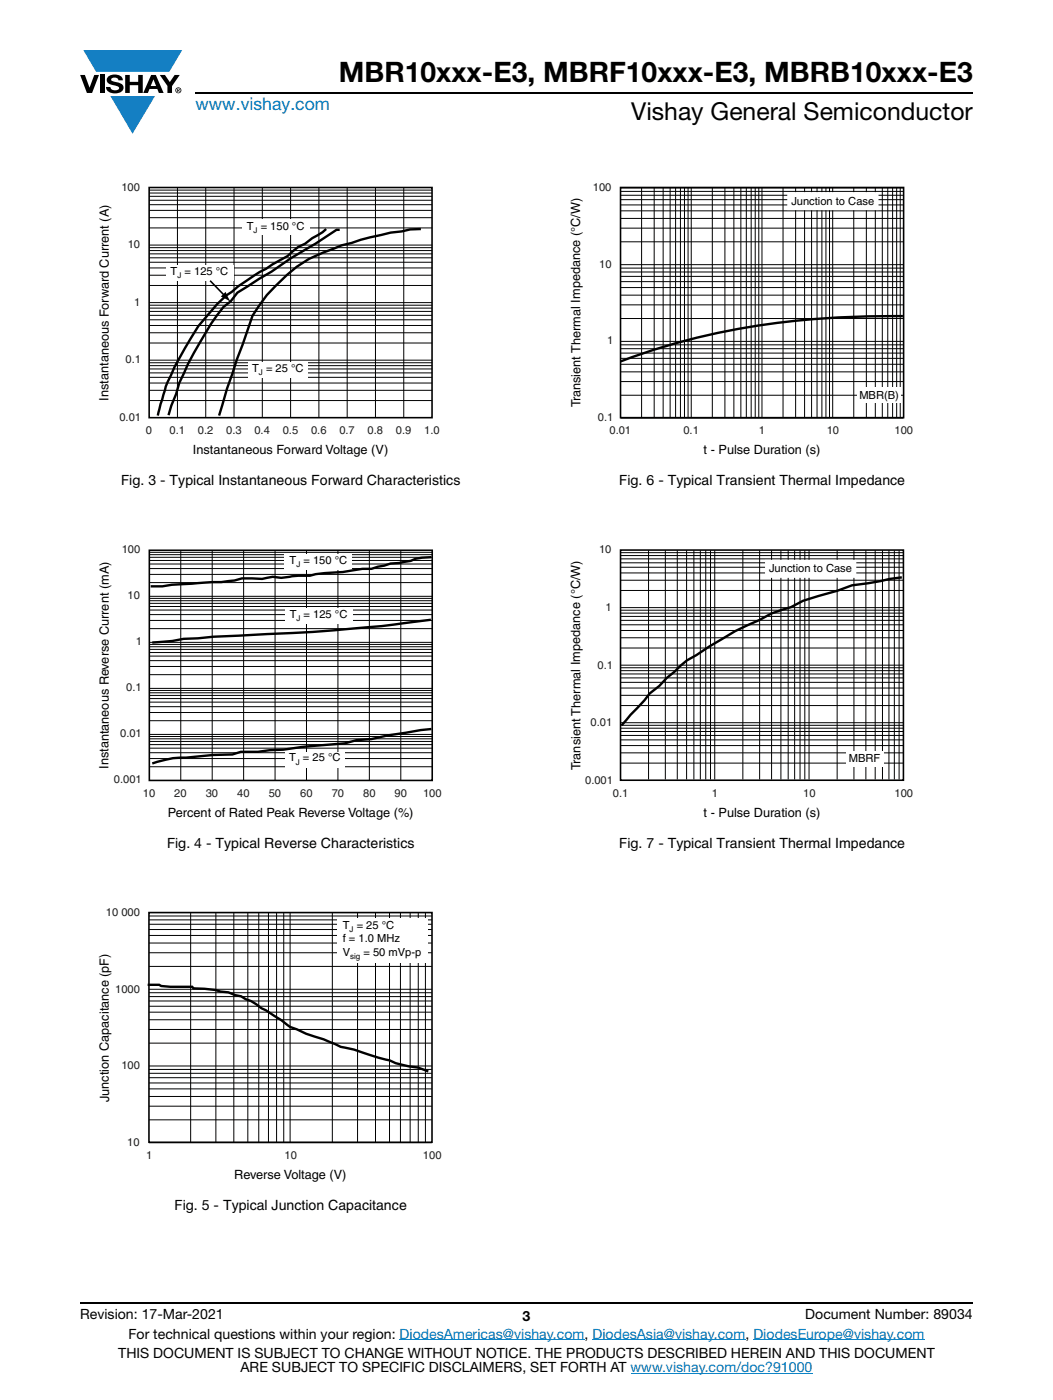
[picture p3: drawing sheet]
<svg xmlns="http://www.w3.org/2000/svg" width="210mm" height="279mm" viewBox="0 0 210 279" stroke-linecap="round" stroke-linejoin="round" font-family="sans-serif">
<g fill="#147fc3">
<path d="M16.6 10h19.7l-2.5 4.3h-1.2h-13.4z"/>
<path d="M22 19.2h8.9l-4.5 7.5z"/>
</g>
<g fill="#000">
<path d="M16 15h.9l1 2.5 .9-2.5h.9l-1.3 3.6h-1.1zM19.9 15h.9v3.6h-.9zM21.6 15.3a2.1 2.1 0 0 1 2.8 .3l.1 .4h-.9a.79 .79 0 0 0-.7-.5 .79 .79 0 0 0-.7 .4l.2 .3 1 .2a1.08 1.08 0 0 1 1.2 1 1.08 1.08 0 0 1-1.1 1.2 1.73 1.73 0 0 1-2.4-1.2h.9a.96 .96 0 0 0 .8 .6 .96 .96 0 0 0 1-.4 1.31 1.31 0 0 0-1.3-.6 1.03 1.03 0 0 1-1-.6 1.03 1.03 0 0 1 .1-1.1zM25 15h.9v1.3h1.7v-1.3h.9v3.6h-.9v-1.6h-1.7v1.6h-.9zM31.9 15h1l1 1.4 .9-1.4h1l-1.5 2.2v1.4h-.9v-1.4z"/>
<path d="M30.6 15.8l.5 1.4h-1zM30.1 15l-1.5 3.6h.9l.3-.8h1.6l.3 .8h.9l-1.5-3.6z"/>
<path d="M35.5 17.8h.2v.2h-.2zM35.3 17.7v.7h.2v-.3l.3 .3-.1-.3 .1-.2v-.2z"/>
<path d="M35.1 18a.46 .46 0 0 1 .9 0 .46 .46 0 0 1-.9 0zM35 18a.6 .6 0 0 0 1.2 0 .6 .6 0 0 0-1.2 0z"/>
</g>
<path d="M39 18.6h155M16 260h178" fill="none" stroke="#000" stroke-width=".36"/>
<path d="M79.7 267.4h36.9M118.2 267.4h30.5M125.8 274h36.2M150.2 267.4h34.2" fill="none" stroke="#007ec4" stroke-width=".2"/>
<g fill="none" stroke="#000" stroke-width=".2">
<path d="M29.7 38.5h56.5M29.7 39.2h56.5M29.7 40h56.5M29.7 37.9h56.5M35.4 37.4v46M41 37.4v46M46.7 37.4v46M52.3 37.4v46M57.9 37.4v46M63.6 37.4v46M69.2 37.4v46M74.9 37.4v46"/>
<path d="M80.5 37.4v46M29.7 57h56.5M29.7 54.9h56.5M29.7 53.5h56.5M29.7 52.3h56.5M29.7 50h56.5M29.7 50.7h56.5M29.7 51.5h56.5M29.7 49.4h56.5M29.7 48.9h56.5M29.7 45.5h56.5M29.7 43.4h56.5"/>
<path d="M29.7 42h56.5M29.7 40.9h56.5M29.7 79.9h56.5M29.7 77.9h56.5M29.7 76.4h56.5M29.7 75.3h56.5M29.7 73h56.5M29.7 73.6h56.5M29.7 74.4h56.5M29.7 72.4h56.5M29.7 71.9h56.5M29.7 68.5h56.5"/>
<path d="M29.7 66.4h56.5M29.7 65h56.5M29.7 63.8h56.5M29.7 61.5h56.5M29.7 62.1h56.5M29.7 62.9h56.5M29.7 60.9h56.5M29.7 60.4h56.5"/>
</g>
<path d="M29.7 37.4h56.5v46h-56.5z" fill="none" stroke="#000" stroke-width=".32"/>
<path d="M65 45.7l-.7 .6-2 1.2-1.5 1.1-1.3 .7-2.2 1.8-3 1.7-1.2 .8a39.8 39.8 0 0 0-13.5 11.5l-4.8 8.2a43.7 43.7 0 0 0-3.3 9.6M67.7 45.9h-.6l-5.3 3.4a65.4 65.4 0 0 0-7.6 4.9l-6.9 4.2-1.3 1.8-1.4 1.1a77.2 77.2 0 0 0-8.9 15.1l-.6 2.2-.9 2.4-.6 1.9M83.9 45.7l-2.1 .1-1.7 .4-2.2 .2-6 1.4-3.8 1.2-1.5 .6a24.2 24.2 0 0 0-11.6 7.4l-1.8 1.9-2.8 4.1-5.1 14.5-1.6 5.4" fill="none" stroke="#000" stroke-width=".48"/>
<g fill="#fff">
<path d="M48.4 43.7h13.4v3.2h-13.4z"/>
<path d="M33.1 52.8h13.4v3.2h-13.4z"/>
<path d="M49.4 72.2h12v3.2h-12z"/>
</g>
<path d="M41.9 56l2.9 3M29.8 109.8h56.4v46h-56.4z" fill="none" stroke="#000" stroke-width=".32"/>
<path d="M44 59.2l1-1 1.1 2.1z" fill="#000"/>
<g fill="none" stroke="#000" stroke-width=".2">
<path d="M29.8 119.9h56.4M29.8 119.4h56.4M29.8 119h56.4M29.8 116.3h56.4M29.8 114.6h56.4M29.8 113.5h56.4M29.8 112.6h56.4M29.8 110.7h56.4M29.8 111.2h56.4M29.8 111.9h56.4M29.8 110.2h56.4M36 109.9v45.8"/>
<path d="M42.3 109.9v45.8M48.6 109.9v45.8M54.9 109.9v45.8M61.1 109.9v45.8M67.4 109.9v45.8M73.7 109.9v45.8M79.9 109.9v45.8M29.8 138.3h56.4M29.8 138.8h56.4M29.8 139.4h56.4M29.8 137.8h56.4M29.8 137.4h56.4"/>
<path d="M29.8 134.6h56.4M29.8 133h56.4M29.8 131.8h56.4M29.8 130.9h56.4M29.8 129.1h56.4M29.8 129.6h56.4M29.8 130.2h56.4M29.8 128.6h56.4M29.8 128.2h56.4M29.8 125.5h56.4M29.8 123.8h56.4M29.8 122.7h56.4"/>
<path d="M29.8 121.7h56.4M29.8 120.4h56.4M29.8 121h56.4M29.8 153h56.4M29.8 151.4h56.4M29.8 150.2h56.4M29.8 149.3h56.4M29.8 147.4h56.4M29.8 148h56.4M29.8 148.6h56.4M29.8 147h56.4M29.8 146.6h56.4"/>
<path d="M29.8 143.8h56.4M29.8 142.2h56.4M29.8 141h56.4M29.8 140.1h56.4"/>
</g>
<g fill="#fff">
<path d="M56.8 110.5h13.4v3.2h-13.4z"/>
<path d="M56.8 121.3h13.4v3.2h-13.4z"/>
<path d="M56.8 150h12v3.2h-12z"/>
</g>
<path d="M86 111.2l-1.9 .1-1.2 .2-1 .4-2.3 .5-1.7 .1-3.8 1h-1.8l-3.9 .7-5.4 .4-1.2 .3a24.1 24.1 0 0 0-5.7 .4l-1.7-.2-2.1 .4-4.1-.1a28.6 28.6 0 0 1-7.5 .9l-6.4 .4-1.9 .3h-2.4M85.9 123.7a327.6 327.6 0 0 1-32.7 2.8l-16.6 1-2.2 .4-4 .3M86 145.5l-8.6 1.3-3.3 .7-3 .2-2.3 .6-8.7 .8-3.6 .5-2.7 .1-2.4 .3h-3.4l-1.7 .6-3.9 .1-5.3 .5a16.4 16.4 0 0 0-6.7 1.2M29.4 196.5h2.3l.4 .3 1.9 .1h4.3l.3 .4 4.3 .3 1.1 .3 1.6 .1 1.3 .6 1.2 .2 .9 .6 1.1 .4 2 1.4 .9 .4 3.1 2 1.8 1.4 3.1 1.3 3.5 1.1 3.4 1.5a23.5 23.5 0 0 1 5.8 1.6l4 1.1a17.4 17.4 0 0 0 5.6 1.4l2.1 .8" fill="none" stroke="#000" stroke-width=".48"/>
<g fill="none" stroke="#000" stroke-width=".2">
<path d="M29.7 198.9h56.4M29.7 199.8h56.4M29.7 198.1h56.4M29.7 197.4h56.4M29.7 192.9h56.4M29.7 190.1h56.4M29.7 188.2h56.4M29.7 186.7h56.4M29.7 183.6h56.4M29.7 184.5h56.4M29.7 185.5h56.4M29.7 182.8h56.4"/>
<path d="M29.7 182.1h56.4M38 182.1v45.9M43 182.1v45.9M46.6 182.1v45.9M49.4 182.1v45.9M51.6 182.1v45.9M53.5 182.1v45.9M55.2 182.1v45.9M56.6 182.1v45.9M57.9 182.1v45.9M66.3 182.1v45.9M71.3 182.1v45.9"/>
<path d="M74.9 182.1v45.9M77.7 182.1v45.9M79.9 182.1v45.9M81.8 182.1v45.9M83.4 182.1v45.9M84.8 182.1v45.9M29.7 218.8h56.4M29.7 217.3h56.4M29.7 214.2h56.4M29.7 215.1h56.4M29.7 216.1h56.4M29.7 213.4h56.4"/>
<path d="M29.7 212.7h56.4M29.7 208.2h56.4M29.7 205.5h56.4M29.7 203.5h56.4M29.7 202h56.4M29.7 200.8h56.4M29.7 223.5h56.4M29.7 220.8h56.4M29.7 228.1h56.4"/>
</g>
<path d="M29.7 182.1h56.4v45.9h-56.4z" fill="none" stroke="#000" stroke-width=".32"/>
<path d="M67.1 183.3h18.1v8.8h-18.1z" fill="#fff"/>
<g fill="none" stroke="#000" stroke-width=".2">
<path d="M123.7 39h56.5M123.7 39.8h56.5M123.7 38.2h56.5M123.7 37.5h56.5M127.9 37.5v45.9M130.5 37.5v45.9M132.2 37.5v45.9M133.6 37.5v45.9M134.7 37.5v45.9M135.7 37.5v45.9M136.5 37.5v45.9M137.2 37.5v45.9"/>
<path d="M137.8 37.5v45.9M142 37.5v45.9M144.6 37.5v45.9M146.3 37.5v45.9M147.7 37.5v45.9M148.8 37.5v45.9M149.8 37.5v45.9M150.6 37.5v45.9M151.3 37.5v45.9M151.9 37.5v45.9M156.1 37.5v45.9M158.7 37.5v45.9"/>
<path d="M160.4 37.5v45.9M161.8 37.5v45.9M162.9 37.5v45.9M163.9 37.5v45.9M164.7 37.5v45.9M165.4 37.5v45.9M166 37.5v45.9M170.3 37.5v45.9M172.8 37.5v45.9M174.5 37.5v45.9M175.9 37.5v45.9M177 37.5v45.9"/>
<path d="M178 37.5v45.9M178.8 37.5v45.9M179.5 37.5v45.9M123.7 58.9h56.5M123.7 57.4h56.5M123.7 54.3h56.5M123.7 55.2h56.5M123.7 56.2h56.5M123.7 53.5h56.5M123.7 52.8h56.5M123.7 48.3h56.5M123.7 45.5h56.5"/>
<path d="M123.7 43.6h56.5M123.7 42.1h56.5M123.7 40.9h56.5M123.7 78.9h56.5M123.7 76.2h56.5M123.7 74.2h56.5M123.7 72.7h56.5M123.7 69.6h56.5M123.7 70.5h56.5M123.7 71.5h56.5M123.7 68.8h56.5M123.7 68.1h56.5"/>
<path d="M123.7 63.6h56.5M123.7 60.8h56.5M123.7 83.4h56.5"/>
</g>
<path d="M123.7 37.4h56.5v46h-56.5z" fill="none" stroke="#000" stroke-width=".32"/>
<path d="M180.1 63.1a161.8 161.8 0 0 0-47.2 5.9l-9.1 3.1" fill="none" stroke="#000" stroke-width=".48"/>
<path d="M157.1 38.5h17.9v3.3h-17.9z" fill="#fff"/>
<path d="M157.1 38.5h17.9v3.3h-17.9z" fill="none" stroke="#fff" stroke-width=".32"/>
<path d="M171 77.4h8.6v3h-8.6z" fill="#fff"/>
<g fill="none" stroke="#000" stroke-width=".2">
<path d="M123.7 117.8h56.5M123.7 115.8h56.5M123.7 114.3h56.5M123.7 113.2h56.5M123.7 110.9h56.5M123.7 111.5h56.5M123.7 112.3h56.5M123.7 110.3h56.5M129.3 109.8v45.8M132.7 109.8v45.8M135.1 109.8v45.8M136.9 109.8v45.8"/>
<path d="M138.4 109.8v45.8M139.7 109.8v45.8M140.7 109.8v45.8M141.7 109.8v45.8M142.5 109.8v45.8M148.1 109.8v45.8M151.5 109.8v45.8M153.9 109.8v45.8M155.7 109.8v45.8M157.2 109.8v45.8M158.5 109.8v45.8M159.5 109.8v45.8"/>
<path d="M160.5 109.8v45.8M161.3 109.8v45.8M166.9 109.8v45.8M170.3 109.8v45.8M172.7 109.8v45.8M174.5 109.8v45.8M176 109.8v45.8M177.3 109.8v45.8M178.3 109.8v45.8M179.3 109.8v45.8M123.7 138.8h56.5M123.7 137.3h56.5"/>
<path d="M123.7 136.2h56.5M123.7 133.8h56.5M123.7 134.5h56.5M123.7 135.3h56.5M123.7 133.3h56.5M123.7 132.7h56.5M123.7 129.3h56.5M123.7 127.3h56.5M123.7 125.8h56.5M123.7 124.7h56.5M123.7 122.4h56.5M123.7 123h56.5"/>
<path d="M123.7 123.8h56.5M123.7 121.8h56.5M123.7 121.3h56.5M123.7 152.3h56.5M123.7 150.3h56.5M123.7 148.8h56.5M123.7 147.7h56.5M123.7 145.3h56.5M123.7 146h56.5M123.7 146.8h56.5M123.7 144.7h56.5M123.7 144.2h56.5"/>
<path d="M123.7 140.8h56.5"/>
</g>
<path d="M123.7 109.8h56.5v45.9h-56.5z" fill="none" stroke="#000" stroke-width=".32"/>
<path d="M179.8 115.2l-9.9 1.6-2.9 1.1-6.9 2-2.4 1.3-3.9 1.2-2.3 1.3-2.5 1.1a94.5 94.5 0 0 0-10.1 5.9l-1.9 1.1-4.1 3.5-1.4 1.6-1.9 1.5-1.1 1.4-2.7 2.8-1.8 2.2" fill="none" stroke="#000" stroke-width=".48"/>
<path d="M152.7 111.9h17.9v3.3h-17.9z" fill="#fff"/>
<path d="M152.7 111.9h17.9v3.3h-17.9z" fill="none" stroke="#fff" stroke-width=".32"/>
<path d="M168.7 149.9h7.4v3.1h-7.4z" fill="#fff"/>
<text font-size="5.6" x="67.6" y="16.4">MBR10xxx-E3, MBRF10xxx-E3, MBRB10xxx-E3</text>
<text font-size="4.9" x="125.9" y="23.9">Vishay General Semiconductor</text>
<text font-size="3.5" fill="#007ec4" x="39" y="22">www.vishay.com</text>
<g font-size="2.8">
<text x="24.2" y="96.8">Fig. 3 - Typical Instantaneous Forward Characteristics</text>
<text x="123.5" y="96.8">Fig. 6 - Typical Transient Thermal Impedance</text>
<text x="33.3" y="169.2">Fig. 4 - Typical Reverse Characteristics</text>
<text x="123.5" y="169.2">Fig. 7 - Typical Transient Thermal Impedance</text>
<text x="34.8" y="241.5">Fig. 5 - Typical Junction Capacitance</text>
<text x="16" y="263.3">Revision: 17-Mar-2021</text>
<text x="104.2" y="263.6">3</text>
<text x="160.6" y="263.3">Document Number: 89034</text>
<text x="25.6" y="267.1">For technical questions within your region: DiodesAmericas@vishay.com, DiodesAsia@vishay.com, DiodesEurope@vishay.com</text>
<text x="23.6" y="271">THIS DOCUMENT IS SUBJECT TO CHANGE WITHOUT NOTICE. THE PRODUCTS DESCRIBED HEREIN AND THIS DOCUMENT</text>
<text x="48" y="273.8">ARE SUBJECT TO SPECIFIC DISCLAIMERS, SET FORTH AT www.vishay.com/doc?91000</text>
</g>
<g font-size="2.5">
<text x="21.7" y="80" transform="rotate(-90 21.7 80)">Instantaneous Forward Current (A)</text>
<text x="115.8" y="81.3" transform="rotate(-90 115.8 81.3)">Transient Thermal Impedance (°C/W)</text>
<text x="38.5" y="90.5">Instantaneous Forward Voltage (V)</text>
<text x="140.3" y="90.5">t - Pulse Duration (s)</text>
<text x="21.7" y="153.5" transform="rotate(-90 21.7 153.5)">Instantaneous Reverse Current (mA)</text>
<text x="115.8" y="153.7" transform="rotate(-90 115.8 153.7)">Transient Thermal Impedance (°C/W)</text>
<text x="33.5" y="163">Percent of Rated Peak Reverse Voltage (%)</text>
<text x="140.3" y="163">t - Pulse Duration (s)</text>
<text x="21.7" y="219.9" transform="rotate(-90 21.7 219.9)">Junction Capacitance (pF)</text>
<text x="46.7" y="235.2">Reverse Voltage (V)</text>
</g>
<g font-size="2.2" fill="#231f20">
<text x="24.2" y="38.1">100</text>
<text x="118.2" y="38.1">100</text>
<text x="25.5" y="49.5">10</text>
<text x="119.5" y="53.4">10</text>
<text x="26.8" y="61">1</text>
<text x="121.1" y="68.7">1</text>
<text x="25" y="72.5">0.1</text>
<text x="23.8" y="84">0.01</text>
<text x="29.1" y="86.7">0</text>
<text x="33.8" y="86.7">0.1</text>
<text x="39.5" y="86.7">0.2</text>
<text x="45.1" y="86.7">0.3</text>
<text x="50.7" y="86.7">0.4</text>
<text x="56.4" y="86.7">0.5</text>
<text x="62" y="86.7">0.6</text>
<text x="67.7" y="86.7">0.7</text>
<text x="73.3" y="86.7">0.8</text>
<text x="79" y="86.7">0.9</text>
<text x="84.6" y="86.7">1.0</text>
<text x="119.2" y="84">0.1</text>
<text x="121.5" y="86.6">0.01</text>
<text x="136.3" y="86.7">0.1</text>
<text x="151.3" y="86.7">1</text>
<text x="164.9" y="86.7">10</text>
<text x="178.4" y="86.6">100</text>
<text x="24.3" y="110.4">100</text>
<text x="119.5" y="110.4">10</text>
<text x="25.4" y="119.6">10</text>
<text x="120.7" y="121.9">1</text>
<text x="27.1" y="128.8">1</text>
<text x="25.2" y="138">0.1</text>
<text x="119.2" y="133.4">0.1</text>
<text x="24" y="147.2">0.01</text>
<text x="117.8" y="144.9">0.01</text>
<text x="22.7" y="156.4">0.001</text>
<text x="28.5" y="159">10</text>
<text x="34.8" y="159">20</text>
<text x="41" y="159.1">30</text>
<text x="47.3" y="159">40</text>
<text x="53.6" y="159.1">50</text>
<text x="59.9" y="159">60</text>
<text x="66.1" y="159.1">70</text>
<text x="72.4" y="159">80</text>
<text x="78.7" y="159.1">90</text>
<text x="84.4" y="159">100</text>
<text x="116.7" y="156.4">0.001</text>
<text x="122.2" y="159">0.1</text>
<text x="142" y="159">1</text>
<text x="160.2" y="159">10</text>
<text x="178.4" y="159">100</text>
<text x="21.1" y="182.8">10 000</text>
<text x="23" y="198.1">1000</text>
<text x="24.2" y="213.4">100</text>
<text x="25.4" y="228.7">10</text>
<text x="29.1" y="231.3">1</text>
<text x="56.7" y="231.4">10</text>
<text x="84.3" y="231.3">100</text>
</g>
<g font-size="2.2">
<text x="157.8" y="40.8">J</text>
<text x="158.9" y="40.8">unction to Case</text>
<text x="49.2" y="46">T = 150 °C</text>
<text x="34" y="54.9">T</text>
<text x="36.8" y="54.9">= 125 °C</text>
<text x="50.3" y="74.2">T</text>
<text x="53" y="74.2">= 25 °C</text>
<text x="171.4" y="79.6">MBR(B)</text>
<text x="57.7" y="112.5">T = 150 °C</text>
<text x="153.4" y="114.2">J</text>
<text x="154.5" y="114.2">unction to Case</text>
<text x="57.8" y="123.3">T = 125 °C</text>
<text x="57.6" y="152">T = 25 °C</text>
<text x="169.3" y="152.2">MBRF</text>
<text x="68.4" y="185.4">T = 25 °C</text>
<text x="68.4" y="188.1">f = 1.0 MHz</text>
<text x="68.4" y="190.7">V</text>
<text x="72.5" y="190.7">= 50 mVp-p</text>
</g>
<g font-size="1.6">
<text x="50.6" y="46.6">J</text>
<text x="35.4" y="55.6">J</text>
<text x="51.6" y="74.9">J</text>
<text x="59.1" y="113.1">J</text>
<text x="59.1" y="123.9">J</text>
<text x="59" y="152.6">J</text>
<text x="69.7" y="186">J</text>
<text x="69.8" y="191.4">sig</text>
</g>
</svg>
